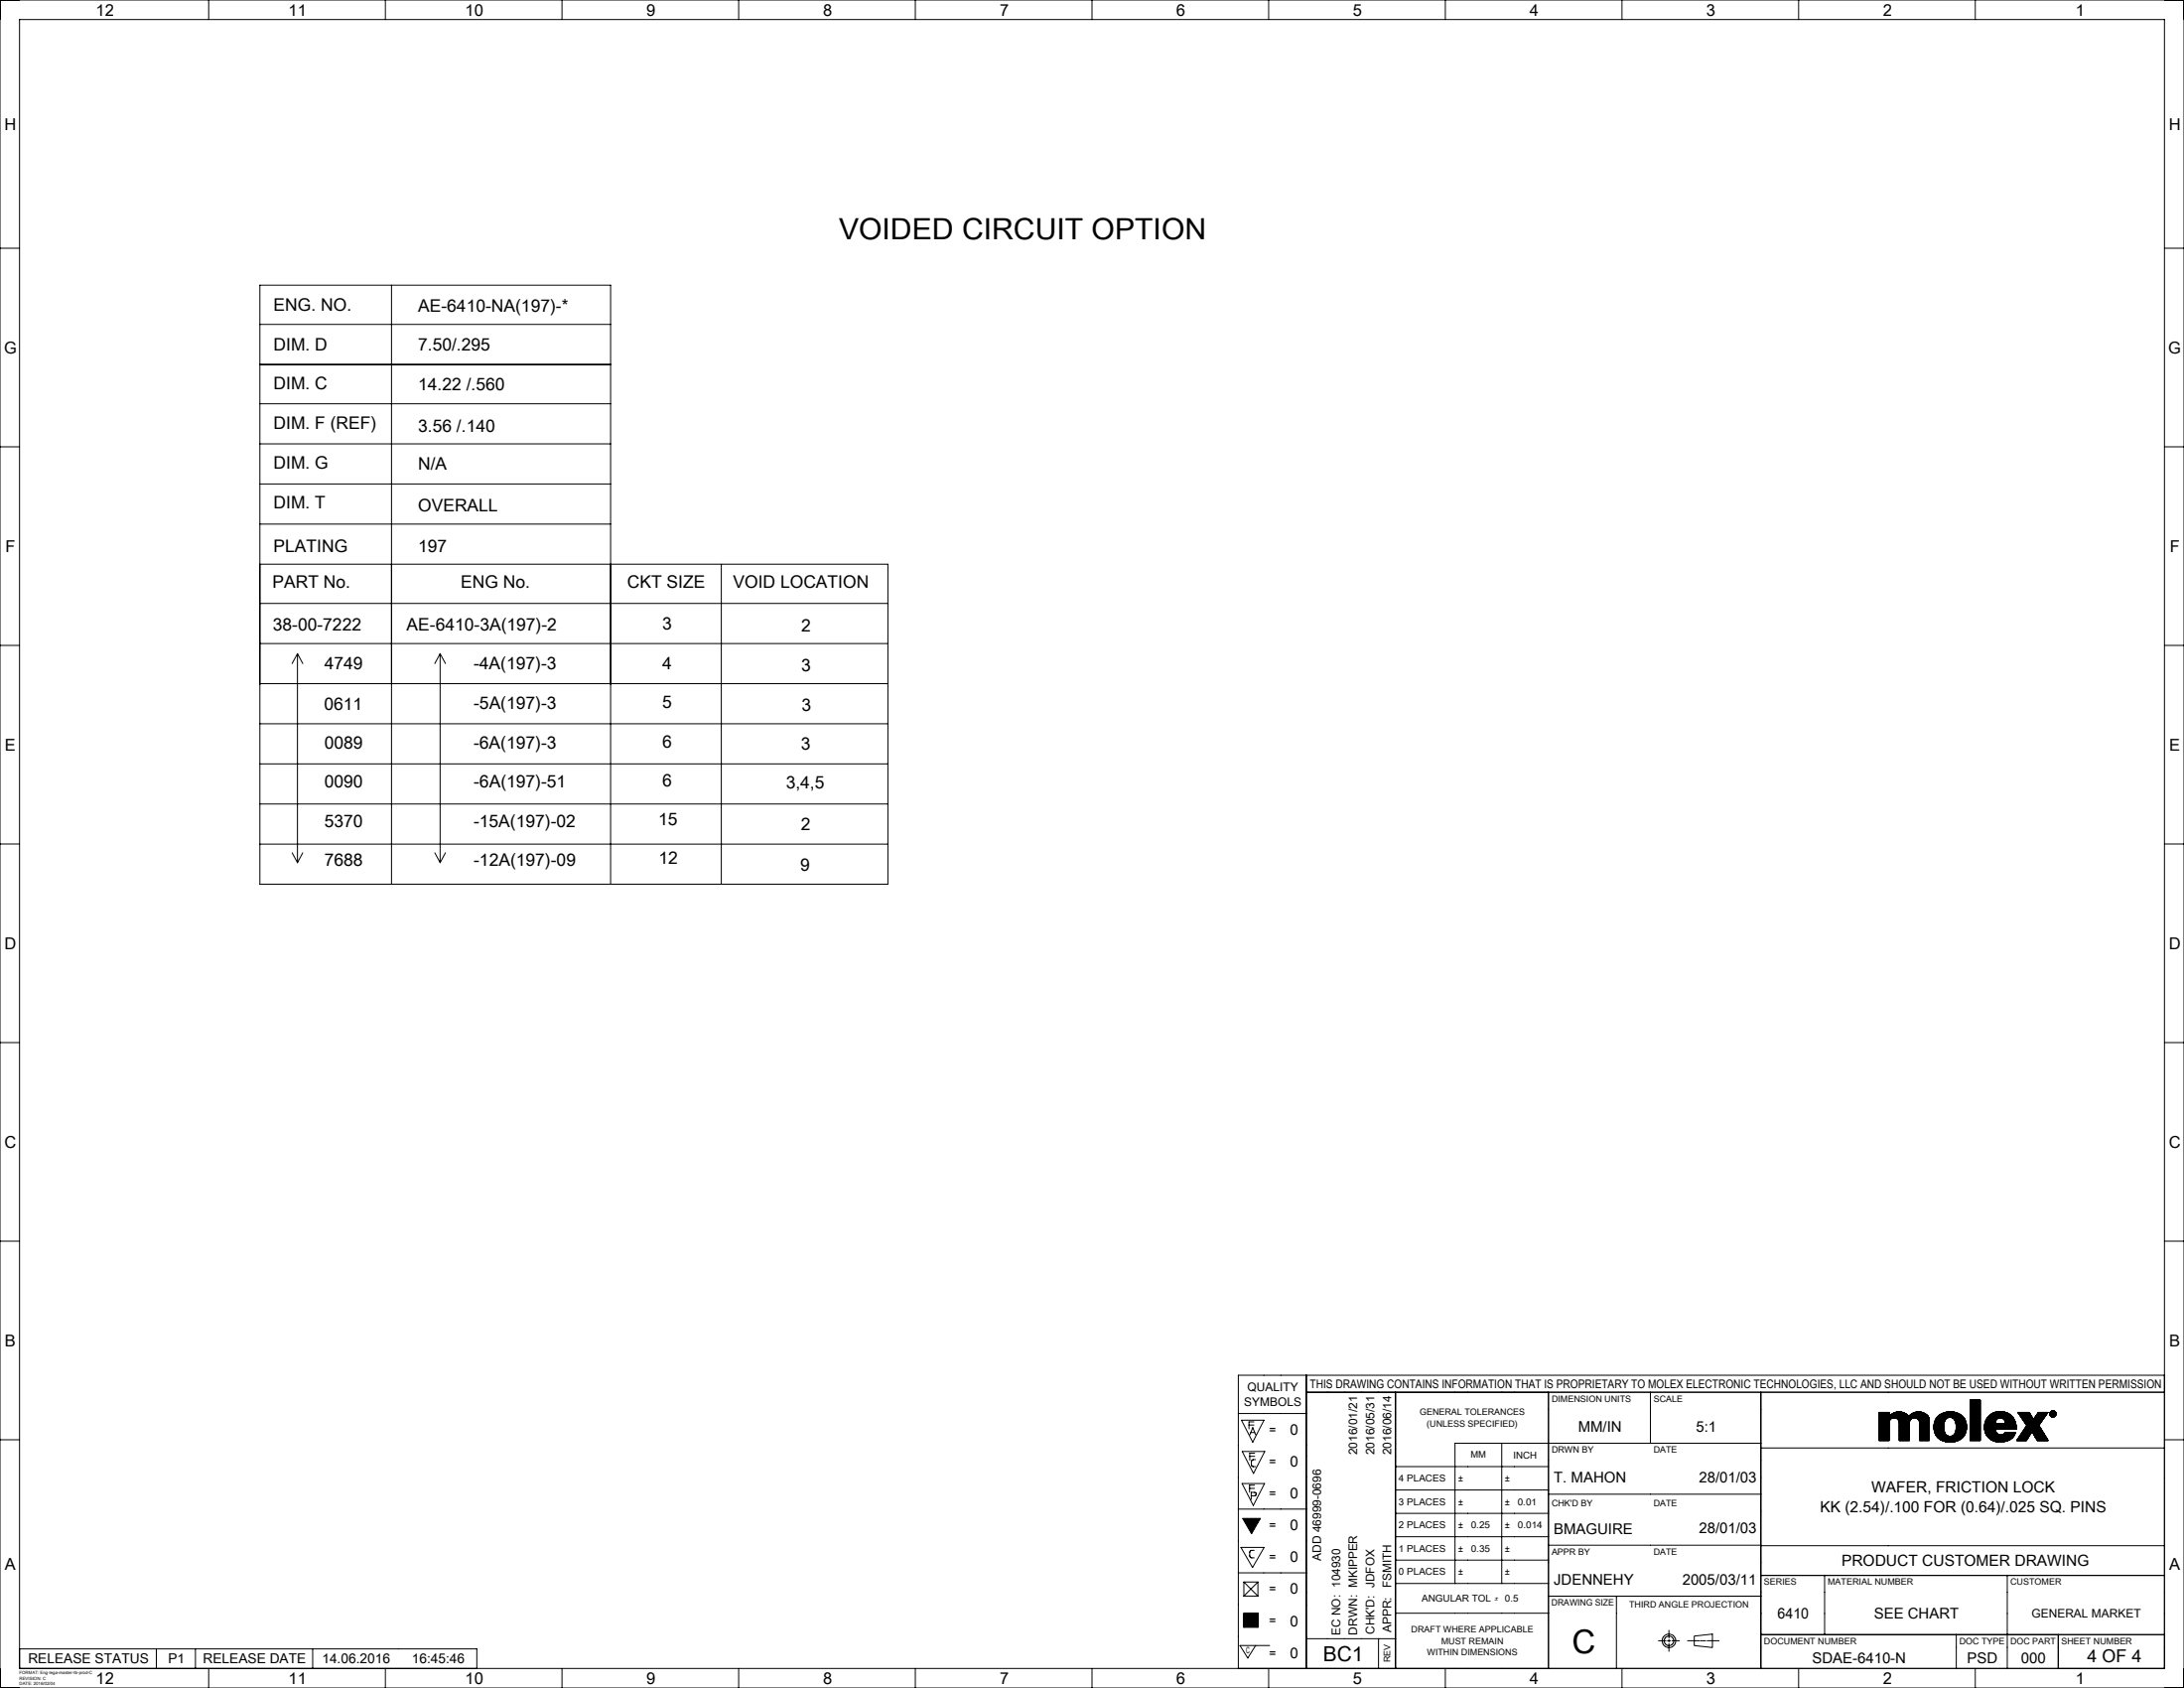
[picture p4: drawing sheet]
<svg xmlns="http://www.w3.org/2000/svg" width="559mm" height="432mm" viewBox="0 0 559 432" stroke-linecap="round" stroke-linejoin="round" font-family="sans-serif">
<g fill="none" stroke="#000" stroke-width=".25">
<path d="M0 0h558.8v431.8h-558.8zM5 5h548.8v421.8h-548.8zM53.4 0v5M98.6 0v5M143.8 0v5M189 0v5M234.2 0v5M279.4 0v5M324.6 0v5M369.8 0v5M415 0v5M460.2 0v5"/>
<path d="M505.4 0v5M0 63.5h5M100.2 72.9v153.3M553.8 63.5h5M66.5 83h89.7M66.5 93.2h89.7M0 114.3h5M66.5 103.3h89.7M66.5 113.5h89.7M553.8 114.3h5M66.5 134.1h89.7M66.5 123.8h89.7"/>
<path d="M66.5 144.3h160.7v81.9h-160.7v-153.3h89.7v153.3M66.5 154.4h160.7M184.6 144.3v81.9M0 165.1h5M66.5 174.9h160.7M66.5 164.6h160.7M76.1 167.2v53.5M76.1 167.2l-1.4 2.5M76.1 167.2l1.4 2.5M112.6 167.2l1.4 2.5M112.6 167.2l-1.4 2.5M112.6 167.2v53.5"/>
<path d="M553.8 165.1h5M66.5 195.4h160.7M66.5 185.1h160.7M0 215.9h5M66.5 215.9h160.7M66.5 205.7h160.7M74.7 218.2l1.4 2.5M77.5 218.2l-1.4 2.5M111.3 218.2l1.3 2.5M114 218.2l-1.4 2.5M553.8 215.9h5M0 266.7h5"/>
<path d="M553.8 266.7h5M0 317.5h5M553.8 317.5h5M334.2 351.8v75M357.1 356.1v70.7M396.2 356.1v70.7M422.3 356.2v13M450.5 356.1v70.7M504.1 358.2h2.6M504.1 358.2v10.3M504.1 358.2h.1M504.2 358.2l-.1 .1"/>
<path d="M504.3 358.2l-.2 .2M504.4 358.2l-.3 .4 .3-.4M504.6 358.2l-.5 .5M504.7 358.2l-.6 .7M504.8 358.2l-.7 .7M504.9 358.2l-.8 .8M505 358.2l-.9 .9M505.1 358.2l-1 1M505.2 358.2l-1.1 1.1M505.3 358.2l-1.2 1.2M505.5 358.2l-1.4 1.4 1.4-1.4M505.6 358.2l-1.5 1.5"/>
<path d="M505.7 358.2l-1.6 1.6M505.8 358.2l-1.7 1.7M505.9 358.2l-1.8 1.8M506 358.2l-1.9 1.9M506.1 358.2l-2 2M506.2 358.2l-2.1 2.1M506.4 358.2l-2.3 2.3M506.5 358.2l-2.4 2.4M506.6 358.2l-2.5 2.5M506.7 358.2l-2.6 2.6M506.7 359.9l-2.6 2.7M506.7 359.9l-2.6 2.6"/>
<path d="M506.7 359.6l-2.6 2.7M506.7 359.5l-2.6 2.6M506.7 359.4l-2.6 2.7M506.7 359.3l-2.6 2.7M506.7 359.2l-2.6 2.7M506.7 359.2l-2.6 2.6M506.7 359l-2.6 2.7M506.7 359l-2.6 2.6M506.7 358.9l-2.6 2.6M506.7 358.8l-2.6 2.6M506.7 358.7l-2.6 2.7M506.7 358.6l-2.6 2.6"/>
<path d="M506.7 358.5l-2.6 2.7M506.7 358.4l-2.6 2.7M506.7 358.3l-2.6 2.7M506.7 358.3l-2.6 2.6M506.7 358.2v10.3h-2.6M553.8 351.8h-237v75M553.8 356.1h-219.6M0 368.3h5M316.8 361.6h17.4M317.6 363.3h5.8l-2.9 5.6zM317.8 379.5h5.8l-2.9 5.6zM317.8 371.3h5.8l-2.9 5.6z"/>
<path d="M319.6 364.5h1.2M319.8 372.5h1.2M319.8 367l.7-1.8 .8 1.8M320 366.4h1M320.8 363.7h-1.2v1.8M321 379.9h-1.3v1.8M321 371.7h-1.2v1.8M321.3 373.4h-.8l-.3 .5 .1 1.1 .4 .2h.6M357.1 375.2h39.1M384.2 369.2v35.9M450.5 370.4h103.3M450.5 369.2h-78.2v35.9"/>
<path d="M480.8 366.9l2.6-2.5-2.6 2.6M480.8 363.1l1.8-1.8-1.8 1.8M480.8 368.5h2.6M480.8 361.3v.1M481 361.3l-.2 .2M481.1 361.3l-.3 .4M481.2 361.3l-.4 .4M481.3 361.3l-.5 .5M481.4 361.3l-.6 .6M481.5 361.3l-.7 .7M481.6 361.3l-.8 .8M481.7 361.3l-.9 .9"/>
<path d="M481.7 361.3l-.9 1M481.9 361.3l-1.1 1.1M482 361.3l-1.2 1.3M482.1 361.3l-1.3 1.3M482.2 361.3l-1.4 1.4M482.3 361.3l-1.5 1.5M482.4 361.3l-1.6 1.6M482.5 361.3l-1.7 1.7M482.8 361.3l-2 2M482.9 361.3l-2.1 2.1M483 361.3l-2.2 2.2M483.1 361.3l-2.3 2.3"/>
<path d="M483.2 361.3l-2.4 2.4M483.3 361.3l-2.5 2.5M483.3 361.3l-2.5 2.6M483.4 364a1.29 1.29 0 0 1 1.3-1.3 1.29 1.29 0 0 1 1.2 1.3v4.5M483.4 368.5h-.1M483.4 368.3l-.2 .2M483.4 368.2l-.4 .3M483.4 368.1l-.4 .4M483.4 368l-.5 .5M483.4 367.9l-.6 .6M483.4 367.8l-.7 .7M483.4 367.7l-.8 .8"/>
<path d="M483.4 367.6l-.9 .9M483.4 367.6l-1 .9M483.4 367.4l-1.1 1.1M483.4 367.3l-1.3 1.2M483.4 367.2l-1.3 1.3M483.4 367.1l-1.4 1.4M483.4 367l-1.5 1.5M483.4 366.9l-1.6 1.6M483.4 366.8l-1.7 1.7M483.4 366.7l-1.8 1.8M483.4 366.7l-1.9 1.8M483.4 366.5l-2 2"/>
<path d="M483.4 366.4l-2.2 2.1M483.4 366.3l-2.2 2.2M483.4 366.2l-2.3 2.3M483.4 366.1l-2.4 2.4M483.4 366l-2.5 2.5M483.4 365.9l-2.6 2.6M483.4 365.8l-2.6 2.7M483.4 365.8l-2.6 2.6M483.4 365.6l-2.6 2.7M483.4 365.6l-2.6 2.6M483.4 365.5l-2.6 2.6M483.4 365.4l-2.6 2.6"/>
<path d="M483.4 365.3l-2.6 2.6M483.4 365.2l-2.6 2.6M483.4 365.1l-2.6 2.7M483.4 365.1l-2.6 2.5M483.4 364.9l-2.6 2.7M483.4 364.9l-2.6 2.6M483.4 364.8l-2.6 2.6M483.4 364.7l-2.6 2.6M483.4 364.6l-2.6 2.6M483.4 364.5l-2.6 2.6M483.4 364.2l-2.6 2.7M483.4 364l-2.6 2.7 2.6-2.5"/>
<path d="M483.4 364l-2.6 2.6M483.4 364v4.5M483.4 361.3v1a3.3 3.3 0 0 1 5 0 3.3 3.3 0 0 1 4.7-.3M483.4 362.2l-2.6 2.6M483.4 362.1l-2.6 2.6M483.4 362l-2.6 2.6M483.4 361.9l-2.6 2.6M483.4 361.8l-2.6 2.6M483.4 361.7l-2.6 2.6M483.4 361.6l-2.6 2.6M483.4 361.5l-2.6 2.7M483.4 361.5l-2.6 2.5"/>
<path d="M483.4 361.3l-2.6 2.7M483.4 361.3h-2.6v7.2M483.4 363.8l-2.6 2.7M483.4 363.8l-2.6 2.6M483.4 363.6l-2.6 2.7M483.4 363.5l-2.6 2.7M483.5 363.3l-2.7 2.8M483.7 362l-2.9 2.9M483.7 363.1l-2.9 2.9M484 361.8l-3.2 3.1M484.3 361.6l-3.5 3.5M484.4 361.5l-3.6 3.6"/>
<path d="M484.6 361.4l-3.8 3.8M484.7 361.4l-3.9 3.9M484.9 361.3l-4.1 4.1M485 361.3l-4.2 4.2M485.2 361.2l-4.4 4.5 4.4-4.5M485.4 361.2l-4.6 4.6M485.6 361.2l-4.8 4.8M485.6 361.2l-1.8 1.8M485.8 361.2l-1.8 1.6M485.8 361.2l-1.6 1.5M485.9 363.9l2.1-2-2.1 2M485.9 368.2l2.7-2.5-2.7 2.6"/>
<path d="M485.9 368.5h2.7M485.9 361.2l-1.6 1.5M486 361.2l-1.5 1.5M486.1 361.2l-1.6 1.5M486.2 361.2l-1.5 1.5 1.6-1.5M486.3 361.2l-1.5 1.5M486.4 361.2l-1.5 1.5M486.5 361.2l-1.5 1.5 1.6-1.5M486.6 361.2l-1.4 1.6 1.5-1.5M486.7 368.5l1.9-1.8-1.8 1.8M486.8 361.3l-1.5 1.5 1.6-1.5M486.9 361.3l-1.5 1.6"/>
<path d="M487 361.4l-1.6 1.5M487.1 361.4l-1.6 1.6M487.2 361.4l-1.6 1.6M487.3 361.5l-1.7 1.6M487.4 361.5l-1.7 1.7 1.7-1.7M487.5 361.6l-1.7 1.7M487.5 361.6l-1.7 1.8M487.6 361.6l-1.8 1.8M487.6 361.7l-1.8 1.8M487.7 361.7l-1.8 1.9M487.8 361.7l-1.9 1.9M487.8 361.8l-1.9 2 2-2"/>
<path d="M488 361.9l-2.1 2.1M488.1 362l-2.2 2.1M488.1 362l-2.2 2.2M488.2 362.1l-2.3 2.2M488.2 362.1l-2.3 2.4 2.3-2.3M488.3 362.2l-2.4 2.4M488.6 364a1.29 1.29 0 0 1 1.2-1.3 1.29 1.29 0 0 1 1.3 1.3v4.5M488.6 368.5h-.1M488.6 368.4l-.2 .1M488.6 368.3l-.2 .2M488.6 368.2l-.4 .3M488.6 368.1l-.4 .4"/>
<path d="M488.6 368l-.5 .5M488.6 367.9l-.6 .6M488.6 367.8l-.7 .7M488.6 367.8l-.8 .7M488.6 367.6l-.9 .9M488.6 367.6l-1 .9M488.6 367.5l-1.1 1M488.6 367.4l-1.1 1.1M488.6 367.3l-1.3 1.2M488.6 367.2l-1.3 1.3M488.6 367.1l-1.4 1.4M488.6 367l-1.5 1.5"/>
<path d="M488.6 366.9l-1.6 1.6M488.6 366.9l-1.7 1.6M488.6 366.6l-2 1.9M488.6 366.5l-2 2M488.6 366.4l-2.2 2.1M488.6 366.3l-2.2 2.2M488.6 366.2l-2.3 2.3M488.6 366.1l-2.4 2.4M488.6 366l-2.5 2.5M488.6 366l-2.6 2.5M488.6 365.8l-2.6 2.7M488.6 365.8l-2.7 2.6"/>
<path d="M488.6 365.5l-2.7 2.7M488.6 365.4l-2.7 2.6M488.6 365.3l-2.7 2.7M488.6 365.2l-2.7 2.7M488.6 365.1l-2.7 2.7M488.6 365.1l-2.7 2.6M488.6 364.9l-2.7 2.7M488.6 364.9l-2.7 2.6M488.6 364.8l-2.7 2.6M488.6 364.7l-2.7 2.6M488.6 364.6l-2.7 2.7M488.6 364.5l-2.7 2.6"/>
<path d="M488.6 364.4l-2.7 2.7M488.6 364.3l-2.7 2.7M488.6 364.2l-2.7 2.7M488.6 364.2l-2.7 2.6M488.6 364l-2.7 2.7M488.6 364l-2.7 2.6M488.6 364v4.5M488.6 363.9l-2.7 2.7M488.6 363.8l-2.7 2.6M488.6 363.7l-2.7 2.7M488.6 363.6l-2.7 2.7M488.7 363.4l-2.8 2.8"/>
<path d="M488.8 363.2l-2.9 2.9M488.9 361.8l-3 3M489.1 361.7l-3.2 3.1M489.4 361.5l-3.5 3.4M489.5 361.5l-3.6 3.5M489.7 361.4l-3.8 3.7M489.7 362.7l1.5-1.5-1.7 1.5M489.8 361.3l-3.9 3.9M490 361.3l-4.1 4M490 361.3l-4.1 4.1M490.2 361.2l-4.3 4.3M490.3 361.2l-4.4 4.3"/>
<path d="M490.4 361.2l-4.5 4.5M490.5 361.2l-4.6 4.5M490.6 361.2l-4.7 4.6M490.7 361.2l-4.8 4.7M490.8 361.2l-4.9 4.8M490.9 361.2l-1.8 1.7M491 361.2l-1.8 1.6M491 361.2l-1.5 1.5M491.1 363.7l1.9-1.8-1.9 1.9M491.1 367.3l2.5-2.4-2.5 2.6M491.1 365.2l2.5-2.4-2.5 2.5M491.1 365l2.4-2.3-2.4 2.4"/>
<path d="M491.1 364.8l2.4-2.3-2.4 2.4M491.1 364.7l2.3-2.3-2.3 2.4M491.1 364.3l2.2-2.1-2.2 2.2M491.1 364.1l2.1-2-2.1 2M491.1 368.4l2.5-2.4-2.5 2.5M491.3 361.2l-1.5 1.5M491.4 361.2l-1.5 1.5 1.6-1.5-1.5 1.5M491.6 361.2l-1.5 1.5M491.7 361.3l-1.5 1.4M491.8 361.3l-1.6 1.4M491.8 361.3l-1.4 1.5 1.5-1.5M491.9 361.3l-1.4 1.5 1.5-1.4"/>
<path d="M492.1 361.4l-1.5 1.5M492.2 361.4l-1.6 1.5M492.2 361.4l-1.5 1.6 1.6-1.5M492.3 361.5l-1.5 1.6M492.4 361.5l-1.6 1.6M492.4 361.6l-1.6 1.5M492.5 361.6l-1.6 1.6 1.7-1.6M492.6 361.7l-1.6 1.7 1.7-1.7M492.8 361.8l-1.8 1.7M492.8 361.8l-1.7 1.8M492.9 361.8l-1.8 1.8M493 362l-1.9 1.9"/>
<path d="M493.1 362l-2 1.9M493.1 362l.4 .6 .1 .6M493.2 362.1l-2.1 2.1M493.3 362.3l-2.2 2.2M493.4 362.3l-2.3 2.3M493.6 362.9l-2.5 2.5M493.6 363l-2.5 2.5M493.6 363.1l-2.5 2.4M493.6 363.1l-2.5 2.6 2.5-2.5M493.6 365l-2.5 2.5M493.6 364.7l-2.5 2.6M493.6 364.7l-2.5 2.5"/>
<path d="M493.6 364.5l-2.5 2.6M493.6 364.5l-2.5 2.5M493.6 364.4l-2.5 2.5M493.6 364.2l-2.5 2.6 2.5-2.5M493.6 364.1l-2.5 2.5M493.6 364l-2.5 2.6M493.6 363.9l-2.5 2.5M493.6 363.8l-2.5 2.6M493.6 363.8l-2.5 2.5M493.6 363.6l-2.5 2.6M493.6 363.6l-2.5 2.5M493.6 363.5l-2.5 2.5"/>
<path d="M493.6 363.4l-2.5 2.5M493.6 363.3l-2.5 2.5M493.6 368.4v.1M493.6 368.3l-.1 .2M493.6 368.3l-.2 .2M493.6 368.1l-.3 .4M493.6 368.1l-.4 .4M493.6 368l-.5 .5M493.6 367.9l-.6 .6M493.6 367.8l-.7 .7M493.6 367.7l-.7 .8M493.6 367.6l-.9 .9"/>
<path d="M493.6 367.5l-.9 1M493.6 367.4l-1 1.1M493.6 367.4l-1.1 1.1M493.6 367.2l-1.2 1.3M493.6 367.2l-1.3 1.3M493.6 367.1l-1.4 1.4M493.6 367l-1.5 1.5M493.6 366.9l-1.6 1.6M493.6 366.8l-1.6 1.7M493.6 366.7l-1.8 1.8M493.6 366.6l-1.8 1.9M493.6 366.5l-1.9 2"/>
<path d="M493.6 366.5l-2 2M493.6 366.3l-2.1 2.2M493.6 366.3l-2.2 2.2M493.6 366.2l-2.3 2.3M493.6 366.1l-2.4 2.4M493.6 365.8l-2.5 2.6M493.6 365.7l-2.5 2.5M493.6 365.6l-2.5 2.6M493.6 365.6l-2.5 2.5M493.6 365.4l-2.5 2.6M493.6 365.4l-2.5 2.5M493.6 365.3l-2.5 2.5"/>
<path d="M493.6 365.2l-2.5 2.5M493.6 365.1l-2.5 2.5M493.6 363.2v5.3h-2.5M494.9 365.9l4.7-4.7-4.7 4.7M495.3 367.1l1 1M496 362.1l-.4 .4M496.4 368.2l1.4-1.3-1.4 1.3M496.4 361.8l-1.1 1.1M496.5 361.8l-1.2 1.2M496.8 361.6l-1.6 1.7M496.9 368.5l1.3-1.3-1.2 1.3M496.9 361.6l-1.8 1.8"/>
<path d="M497 368.5l1.4-1.2-1.3 1.3M497.1 361.5l-2.1 2M497.1 368.6l1.4-1.2-1.3 1.2M497.2 361.5l-2.2 2.1M497.3 368.6l1.3-1.2-1.2 1.3M497.3 365l-2 2.1M497.3 365.1l-2 2M497.3 365.2l-1.9 2 1.9-1.9M497.3 364.8l-2 2.2 2-2.1M497.3 364.7l-2.1 2.2M497.3 365.3l-1.9 2M497.3 364.6l-2.1 2.2"/>
<path d="M497.3 365.4l-1.8 1.9M497.3 364.5l-2.2 2.2M497.4 365.5l-1.9 1.9M497.4 364.4l-2.3 2.3M497.4 365.6l-1.9 1.8M497.4 365.7l-1.8 1.8M497.4 364.3l-2.3 2.3M497.4 361.4l-2.4 2.4M497.4 365.8l-1.8 1.7M497.4 364.2l-2.3 2.4M497.4 365.8l-1.7 1.8M497.4 365.9l-1.7 1.7"/>
<path d="M497.4 366l-1.6 1.8M497.5 364l-2.5 2.5 2.4-2.4M497.5 361.4l-2.6 2.5M497.5 366.2l-1.6 1.6M497.5 366.2l-1.6 1.7M497.5 363.7l-2.5 2.7 2.5-2.5M497.5 366.3l-1.5 1.6M497.6 363.6l-2.6 2.6M497.6 366.4l-1.6 1.5M497.6 366.5l-1.5 1.5 1.5-1.5M497.6 363.4l-2.7 2.8M497.6 366.6l-1.4 1.5"/>
<path d="M497.6 361.3l-2.7 2.8M497.7 366.6l-1.5 1.5M497.7 363.3l-2.8 2.8M497.7 366.7l-1.4 1.4M497.7 366.7l-1.4 1.5M497.7 361.3l-2.8 2.8M497.8 366.9l-1.3 1.4 1.4-1.3M497.9 361.2l-3 3.1M497.9 367l-1.3 1.4 1.4-1.3M498 361.2l-3.2 3.2M498 367.1l-1.3 1.3M498.1 367.2l-1.3 1.2"/>
<path d="M498.1 361.2l-3.3 3.3M498.1 367.2l-1.3 1.3M498.2 361.2l-3.4 3.4M498.3 361.2l-3.5 3.5M498.4 361.2l-3.6 3.6M498.5 361.1l-3.7 3.8M498.5 368.9l4.6-4.5-4.5 4.5M498.6 361.1l-3.8 3.8M498.7 361.1l-3.9 4M498.7 367.4l-1.3 1.3M498.8 361.1l-4 4M498.8 367.4l-1.3 1.3"/>
<path d="M498.9 367.4l-1.4 1.3M498.9 361.1l-4.1 4.1M499 367.4l-1.4 1.3M499 361.1l-4.2 4.2M499.1 361.1l-4.3 4.3M499.1 367.4l-1.4 1.4M499.1 361.1l-4.3 4.4M499.2 367.4l-1.4 1.4M499.2 362.6l1.3-1.2-1.2 1.2M499.3 361.1l-4.5 4.5M499.3 367.4l-1.5 1.4M499.4 367.3l-1.5 1.5"/>
<path d="M499.4 361.1l-4.6 4.6M499.5 362.7l1.4-1.2-1.2 1.3 1.3-1.2-1.2 1.2M499.5 361.2l-4.6 4.6M499.6 367.2l-1.6 1.6M499.7 361.2l-4.8 4.8M499.8 361.2l-1.5 1.5M499.8 362.9l1.4-1.3-1.3 1.3M499.9 361.2l-1.5 1.5M500 361.2l-1.4 1.4M500 366.9l3-3-4.9 5 1.7-1.8M500.1 361.3l-1.3 1.3M500.2 361.3l-1.4 1.3"/>
<path d="M500.2 361.3l-1.2 1.3M500.2 363.5a1.54 1.54 0 0 0-1.8-.8 1.54 1.54 0 0 0-1 1.8l.2 2M500.2 363.5a3.1 3.1 0 0 1-.8 3.8 1.41 1.41 0 0 1-1.8-.8M500.3 363.5l1.5-1.5-1.5 1.6M500.3 361.3l-1.3 1.3M500.4 361.3l-1.3 1.3M500.4 364l1.8-1.7-1.8 1.8M500.5 364.8l2.1-2-2.1 2.1M500.6 361.4l-1.3 1.2M500.7 361.4l-1.3 1.3M501.2 361.7l-1.3 1.3M501.3 361.7l-1.3 1.3"/>
<path d="M501.4 361.7l-1.4 1.4M501.5 361.8l-1.4 1.4M501.6 361.9l-1.4 1.4M501.7 361.9l-1.5 1.5M501.7 361.9a4.3 4.3 0 0 0-6.8 2.2v1.8l.4 1.2M501.7 361.9l1 1.1M501.7 368.1a5 5 0 0 1-5.4 0M501.7 361.9l-1.5 1.6M501.9 362.1l-1.6 1.6M502 362.2l-1.6 1.6M502 362.2l-1.6 1.7M502.1 362.2l-1.7 1.8"/>
<path d="M502.2 362.4l-1.8 1.7M502.3 362.4l-1.8 1.8M502.3 362.4l-1.8 1.9M502.3 362.5l-1.8 2 1.9-2M502.4 362.6l-1.9 2M502.5 362.6l-2 2M502.5 362.7l-2 2M502.5 367.3l-.8 .8M502.6 362.9l-2.1 2.1M502.6 367.2l-1 1M502.6 362.9l-2.1 2.2M502.7 363a4.1 4.1 0 0 1-1 5.1"/>
<path d="M502.7 363l-2.2 2.1M502.7 363l-2.2 2.3M502.7 363.1l-2.2 2.2M502.8 366.9l-1.5 1.5M502.8 363.1l-2.3 2.4M502.8 363.2l-2.3 2.3M502.8 366.8l-1.6 1.6M502.8 363.3l-2.3 2.4M502.8 363.4l-2.3 2.3M502.9 363.4l-2.5 2.5M502.9 366.6l-1.9 1.9M502.9 363.5l-2.5 2.5"/>
<path d="M502.9 363.5l-2.5 2.6M502.9 366.5l-2 2.1M502.9 363.6l-2.6 2.6M503 363.7l-2.7 2.7M503 366.3l-2.3 2.3M503 363.7l-2.7 2.8M503 363.8l-2.8 2.9M503 366.2l-2.4 2.5M503.1 366.1l-2.7 2.6M503.1 364l-4.9 4.9M503.1 366l-2.8 2.7M503.1 364.1l-4.8 4.8"/>
<path d="M503.1 364.2l-4.7 4.7 4.7-4.7M503.1 365.9l-2.9 2.9M503.1 365.8l-3 3M503.1 365.6l-3.2 3.2M503.1 364.5l-4.4 4.4M503.1 365.6l-3.2 3.3M503.2 364.5l-4.4 4.4M503.2 365.4l-3.5 3.5M503.2 365.4l-3.6 3.5M503.2 364.7l-4.3 4.2M503.2 365.2l-3.7 3.7M503.2 364.8l-4.1 4.1"/>
<path d="M503.2 364.9l-4.1 4M503.2 365.2l-3.8 3.7M503.2 365.1l-3.9 3.8M503.2 365l-3.9 3.9M504.1 363.4l2.6-2.6-2.6 2.7M504.1 362.3l2.6-2.5-2.6 2.6M504.2 368.5l2.5-2.5-2.5 2.5M505.2 368.5l1.5-1.4-1.4 1.4M506.7 364.5l-2.6 2.7M506.7 364.4l-2.6 2.7M506.7 364.4l-2.6 2.6M506.7 364.2l-2.6 2.7"/>
<path d="M506.7 364.2l-2.6 2.6M506.7 364.1l-2.6 2.7M506.7 364l-2.6 2.6M506.7 363.9l-2.6 2.7M506.7 363.8l-2.6 2.7M506.7 363.7l-2.6 2.7M506.7 363.6l-2.6 2.7M506.7 363.5l-2.6 2.7M506.7 363.5l-2.6 2.6M506.7 363.4l-2.6 2.6M506.7 363.3l-2.6 2.6M506.7 363.2l-2.6 2.7"/>
<path d="M506.7 363.1l-2.6 2.6M506.7 363l-2.6 2.7M506.7 362.9l-2.6 2.7M506.7 362.8l-2.6 2.7M506.7 362.8l-2.6 2.6M506.7 362.6l-2.6 2.7M506.7 362.6l-2.6 2.6M506.7 362.5l-2.6 2.6M506.7 362.4l-2.6 2.6M506.7 362.3l-2.6 2.7M506.7 362.1l-2.6 2.7 2.6-2.6M506.7 362l-2.6 2.7"/>
<path d="M506.7 361.9l-2.6 2.7M506.7 361.9l-2.6 2.6M506.7 361.7l-2.6 2.7M506.7 361.7l-2.6 2.6M506.7 361.6l-2.6 2.6M506.7 361.5l-2.6 2.6M506.7 361.4l-2.6 2.7M506.7 361.3l-2.6 2.6M506.7 361.2l-2.6 2.7M506.7 361l-2.6 2.8 2.6-2.7M506.7 361l-2.6 2.6M506.7 360.7l-2.6 2.6"/>
<path d="M506.7 360.6l-2.6 2.6M506.7 360.5l-2.6 2.7M506.7 360.4l-2.6 2.6M506.7 360.3l-2.6 2.7M506.7 360.2l-2.6 2.7M506.7 360.1l-2.6 2.7M506.7 360.1l-2.6 2.6M506.7 368.4l-.1 .1M506.7 368.3l-.2 .2M506.7 368.2l-.3 .3M506.7 368.1l-.4 .4M506.7 368l-.5 .5"/>
<path d="M506.7 368l-.6 .5M506.7 367.8l-.7 .7M506.7 367.7l-.9 .8M506.7 367.6l-.9 .9M506.7 367.5l-1 1M506.7 367.4l-1.1 1.1M506.7 367.3l-1.2 1.2M506.7 367.2l-1.3 1.3M506.7 366.9l-1.6 1.6M506.7 366.8l-1.8 1.7M506.7 366.7l-1.8 1.8M506.7 366.6l-1.9 1.9"/>
<path d="M506.7 366.5l-2 2M506.7 366.4l-2.1 2.1M506.7 366.3l-2.2 2.2M506.7 366.2l-2.3 2.3M506.7 366.2l-2.4 2.3M506.7 365.9l-2.6 2.6M506.7 365.8l-2.6 2.6M506.7 365.7l-2.6 2.7M506.7 365.6l-2.6 2.6M506.7 365.5l-2.6 2.7M506.7 365.4l-2.6 2.7M506.7 365.3l-2.6 2.7"/>
<path d="M506.7 365.3l-2.6 2.6M506.7 365.1l-2.6 2.7M506.7 365.1l-2.6 2.6M506.7 365l-2.6 2.7M506.7 364.9l-2.6 2.6M506.7 364.8l-2.6 2.7M506.7 364.7l-2.6 2.7M506.7 364.6l-2.6 2.7M508.3 367.2l3.1-3.1-3.1 3.1M509.5 361.7l-1.1 1.1M509.6 368.4l1.6-1.5-1.5 1.5M509.6 361.6l-1.3 1.3"/>
<path d="M509.9 361.5l-1.8 1.7M510 361.4l-1.9 1.9M510.1 361.4a3.9 3.9 0 0 0-2.3 4.2 3.9 3.9 0 0 0 3.5 3.3M510.1 361.4a4.2 4.2 0 0 1 5.8 4.2h-5.4a1.33 1.33 0 0 0 1 1.4 1.33 1.33 0 0 0 1.5-.6M510.2 361.4l-2.2 2.1M510.3 361.3l-2.3 2.3M510.4 361.3l-2.5 2.5M510.5 361.2l-2.6 2.7M510.5 364l-2.5 2.6M510.5 364.1l-2.5 2.5M510.5 365.8l-1.8 1.9M510.5 363.8l-2.5 2.7 2.5-2.6"/>
<path d="M510.6 365.9l-1.8 1.8 1.8-1.8M510.6 363.7l-2.7 2.6M510.6 366l-1.8 1.8M510.6 366.1l-1.7 1.7M510.6 363.6l-2.7 2.7M510.6 364.1l-2.5 2.6 2.6-2.6M510.6 366.2l-1.7 1.7M510.6 363.5l-2.7 2.7M510.7 361.2l-2.8 2.8M510.7 366.3l-1.7 1.7 1.7-1.7M510.8 366.4l-1.7 1.6M510.8 361.2l-3 2.9"/>
<path d="M510.8 366.4l-1.7 1.7M510.8 364.1l-2.7 2.8 2.8-2.8M510.8 366.5l-1.6 1.6M510.9 366.5l-1.7 1.6M510.9 365.6l1.6-1.5-1.5 1.5M510.9 363.1a1.29 1.29 0 0 1 1.5-.3 1.29 1.29 0 0 1 .7 1.3h-2.6zM510.9 366.6l-1.6 1.6M510.9 368.8l2.5-2.4-2.4 2.4M510.9 361.2l-3.1 3.1M511 366.7l-1.6 1.5M511 364.1l-2.8 2.9 2.8-2.9M511 361.1l-3.2 3.2"/>
<path d="M511 366.7l-1.6 1.6M511.1 366.8l-1.6 1.5M511.1 361.1l-3.3 3.4M511.2 364.1l-2.9 3 2.9-3M511.2 361.1l-3.5 3.5M511.3 361.1l-3.6 3.6M511.4 361.1l-3.7 3.7M511.4 367l-1.7 1.4M511.4 367l-1.5 1.5M511.5 364.1l-3.1 3.2M511.5 361.1l-3.8 3.8M511.5 367l-1.6 1.5"/>
<path d="M511.6 367l-1.6 1.6M511.6 364.1l-3.2 3.2M511.6 361.1l-3.9 3.8M511.7 367l-1.6 1.6M511.7 364.1l-3.2 3.3M511.7 361.1l-4 4M511.7 365.6l3.2-3.1-3.1 3.1M511.7 367.1l-1.5 1.5 1.6-1.5M511.8 362.7l1.4-1.4-1.6 1.4M511.8 364.1l-3.3 3.3M511.8 361.1l-4.1 4M511.8 362.7l1.5-1.4-1.4 1.4"/>
<path d="M511.9 364.1l-3.4 3.4M511.9 367.1l-1.6 1.6M511.9 361.1l-4.2 4.1M511.9 364.1l-3.3 3.4M511.9 361.1l-4.2 4.2M512 367.1l-1.7 1.6M512.1 361.1l-4.4 4.3M512.1 364.1l-3.5 3.5 1.9-1.9M512.1 367.1l-1.7 1.6M512.1 361.1l-4.4 4.4M512.1 364.1l-1.5 1.5M512.2 367l-1.7 1.7"/>
<path d="M512.2 361.1l-4.4 4.5M512.2 364.1l-1.5 1.5M512.3 361.1l-4.5 4.5M512.3 367l-1.7 1.8M512.3 364.1l-1.5 1.5M512.4 361.1l-4.6 4.6M512.4 361.1l-4.6 4.7M512.5 366.9l-1.9 1.9M512.5 361.1l-4.7 4.8M512.6 361.2l-4.8 4.7M512.6 364.1l-1.5 1.5M512.7 364.1l-1.5 1.5"/>
<path d="M512.7 361.2l-4.9 4.8M512.7 361.2l-4.8 4.9M512.8 364.1l-1.6 1.5M512.8 365.6l2.6-2.5-2.6 2.5M512.8 361.2l-4.9 5M512.8 364.1l-1.5 1.5M512.9 361.2l-1.6 1.6M512.9 363.3l1.5-1.4-1.5 1.4M513 364.1l-1.6 1.5M513 365.6l2.4-2.4-2.4 2.4M513 361.2l-1.6 1.6M513 366.4h2.7a3.8 3.8 0 0 1-4.4 2.5"/>
<path d="M513 366.4v.1M513 364.1l-1.5 1.5M513 361.3l-1.5 1.4M513.1 366.4l-.2 .2M513.2 366.4l-2.4 2.4 1.9-2M513.2 366.4l-2.3 2.4M513.4 361.4l-1.4 1.3M513.4 361.4l-1.3 1.3M513.5 365.6l2.1-2-2 2M513.5 361.4l-1.4 1.3M513.5 366.4l-2.4 2.4M513.6 361.4l-1.3 1.4 1.3-1.3"/>
<path d="M513.6 366.4l-2.4 2.5M513.7 361.5l-1.3 1.3 1.4-1.3M513.7 366.4l-2.5 2.5M513.8 366.4l-2.5 2.5M513.8 361.6l-1.3 1.3M513.9 365.6l1.8-1.7-1.8 1.7M513.9 361.6l-1.4 1.3M513.9 366.4l-2.5 2.5M513.9 361.6l-1.3 1.4M514 366.4l-2.5 2.5M514 361.7l-1.4 1.3M514 361.7l-1.3 1.3"/>
<path d="M514.1 366.4l-2.5 2.5M514.1 361.7l-1.4 1.4M514.1 366.4l-2.4 2.5M514.1 361.8l-1.3 1.3M514.3 361.8l-1.4 1.4M514.3 366.4l-2.6 2.5M514.3 366.4l-2.4 2.5M514.4 362l-1.4 1.4M514.4 366.4l-2.5 2.5M514.5 362l-1.5 1.4M514.5 366.4l-2.4 2.5M514.5 362l-1.5 1.5"/>
<path d="M514.6 362.1l-1.6 1.5M514.6 365.6l1.2-1.2-1.2 1.2M514.6 362.1l-1.5 1.6M514.6 366.4l-2.5 2.5M514.7 366.4l-2.5 2.5M514.7 362.2l-1.6 1.6M514.7 362.2l-1.6 1.7M514.8 362.3l-1.7 1.7M514.8 366.4l-2.5 2.5M514.9 362.4l-3.3 3.2M514.9 366.4l-2.5 2.4M515 366.4l-2.5 2.4"/>
<path d="M515 362.5l-3.1 3.1M515 362.6l-3.1 3M515 366.4l-2.3 2.4M515.1 362.6l-3 3M515.1 367.7l-.3 .2M515.1 362.7l-3 2.9M515.1 362.7l-2.9 2.9M515.2 362.8l-2.9 2.8M515.2 366.4l-2.5 2.4M515.2 362.8l-2.8 2.8M515.2 366.4l-2.3 2.4M515.2 362.9l-2.7 2.7"/>
<path d="M515.3 363l-2.6 2.6M515.3 366.4l-2.4 2.4M515.4 367.2l-1 1M515.4 366.4l-2.3 2.3M515.4 367.1l-1.2 1.2M515.5 363.3l-2.4 2.3M515.5 363.4l-2.3 2.2M515.5 363.4l-2.2 2.2M515.5 366.4l-2.3 2.3M515.5 363.5l-2.1 2.1M515.5 366.9l-1.5 1.5M515.6 366.4l-2.3 2.3"/>
<path d="M515.6 366.8l-1.7 1.7M515.6 363.7l-1.9 1.9M515.6 366.6l-1.9 1.9M515.7 366.5l-2.1 2.1M515.7 366.4l-2.3 2.2M515.7 364l-1.7 1.6M515.7 364l-1.6 1.6M515.7 364.1l-1.5 1.5M515.8 364.2l-1.5 1.4M515.8 364.3l-1.4 1.3M515.8 364.3l-1.3 1.3M515.8 364.5l-1 1.1"/>
<path d="M515.8 364.6l-1 1M515.9 364.7l-1 .9M515.9 364.8l-.9 .8M515.9 364.9l-.8 .7M515.9 364.9l-.7 .7M515.9 365l-.6 .6M515.9 365.1l-.5 .5M515.9 365.2l-.4 .4M515.9 365.4l-.2 .2M515.9 365.6h.1M515.9 365.5l-.1 .1M516 368.5h2.5l1.4-2.3 1.4 2.3"/>
<path d="M516.1 368.5l7.3-7.2-7.2 7.2M516.3 361.3h.1M516.4 361.3l-.1 .1M516.5 361.3l-.1 .2 .2-.2M516.7 361.3l-.2 .3 .3-.3M516.9 361.3l-.4 .3M516.9 361.3l-.4 .4M517 362.4l1.2-1.1-1.1 1.1M517.1 361.3l-.5 .5M517.2 361.3l-.5 .6 .6-.6M517.4 361.3l-.7 .7M517.5 361.3l-.7 .7"/>
<path d="M517.5 363.1l1.7-1.7-1.7 1.7M517.6 361.3l-.8 .8M517.7 361.3l-.9 .8M517.8 361.3l-.9 .9 .9-.9M518 361.3l-1 1M518.3 361.3l-1.2 1.2M518.4 364.4l1.7-1.7-1.7 1.7M518.4 361.3l-1.3 1.2M518.5 361.3l-1.3 1.3M518.6 364.6l-2.6 3.9M518.7 368.3l-.3 .2M518.7 361.3l-1.4 1.4"/>
<path d="M518.7 361.3l-1.4 1.5M518.7 368.1l-.3 .4M518.8 361.3l-1.5 1.6 1.6-1.6M518.9 367.8l-.7 .7M519 361.3l-1.6 1.6M519 367.6l-.8 .9M519.1 361.3l-1.7 1.7M519.2 361.3h-2.9l2.3 3.3M519.2 361.3l1.1 1.8 1.2-1.8M519.2 361.3l-1.7 1.7M519.2 367.3l-1.1 1.2M519.3 361.5l-1.7 1.7"/>
<path d="M519.3 367.2l-1.3 1.3M519.4 361.6l-1.8 1.7M519.4 361.6l-1.7 1.8M519.5 366.8l-1.6 1.7M519.6 361.9l-1.7 1.7 1.5-1.9-1.7 1.7M519.6 361.9l-1.7 1.8M519.6 366.7l-1.8 1.8M519.6 362l-1.7 1.7M519.7 362.1l-1.7 1.7M519.7 362.2l-1.6 1.7M519.8 362.2l-1.7 1.7M519.8 362.3l-1.7 1.7"/>
<path d="M519.8 366.4l-2.1 2.1M519.8 362.3l-1.6 1.7M519.9 362.4l-1.7 1.7 1.7-1.6M519.9 362.5l-1.6 1.8M520.1 362.8l-1.7 1.7M520.1 362.8l-1.6 1.7M520.2 362.9l-1.7 1.7M520.2 362.9l-1.6 1.7M520.2 363l-1.7 1.8M521 368l1.7-1.7-1.7 1.8M521.2 368.4l1.7-1.7-1.7 1.7M521.5 361.3h2.5"/>
<path d="M521.5 361.3v.1M521.6 361.3l-.3 .3M521.7 364.6l2.3 3.9h-2.7M521.7 364.6l-1.7 1.7M521.7 364.7l-1.7 1.7M521.7 361.3l-.7 .7M521.7 364.7l-1.6 1.7M521.8 368.5l1.4-1.4-1.4 1.4M521.8 364.8l-1.6 1.9 1.7-1.7-1.7 1.7M521.8 361.3l-.9 .9M521.9 361.3l-1.3 1.3M521.9 364.3l-1.9 2"/>
<path d="M522 365.1l-1.7 1.7M522 361.3l-1.5 1.5M522 365.1l-1.7 1.8M522 365.2l-1.7 1.7M522 365.2l-1.6 1.8M522.1 364.1l-4.5 4.4M522.1 361.3l-3.9 3.9M522.1 361.3l-4 4.1M522.2 365.5l-1.7 1.7 1.6-1.9-1.7 1.7M522.2 365.6l-1.6 1.7M522.3 361.3l-4.5 4.4M522.3 365.6l-1.7 1.7"/>
<path d="M522.3 365.7l-1.7 1.7M522.3 361.3l-4.6 4.6M522.3 363.7l-4.8 4.8M522.4 365.7l-1.7 1.8M522.4 365.8l-1.7 1.8 1.7-1.7M522.4 361.3l-4.9 5M522.5 365.9l-1.7 1.8 1.7-1.7M522.5 363.5l-5 5M522.5 361.3l-5.1 5.1M522.5 366l-1.7 1.8M522.6 366.1l-1.7 1.7M522.6 366.1l-1.7 1.8"/>
<path d="M522.6 361.3l-5.5 5.5M522.6 366.2l-1.7 1.7M522.7 366.2l-1.7 1.8M522.7 361.3l-5.7 5.7M522.8 363.1l-5.5 5.4M522.8 366.4l-1.7 1.7M522.8 366.5l-1.7 1.7M522.8 361.3l-6.1 6.1M522.9 361.3l-6.3 6.2M522.9 366.6l-1.7 1.7M522.9 362.9l-5.6 5.6M523 361.3l-6.6 6.6"/>
<path d="M523 366.8l-1.7 1.7M523 361.3l-6.8 6.8M523 366.9l-1.6 1.6M523.1 366.9l-1.6 1.6M523.1 367l-1.5 1.5M523.2 361.3l-7.2 7.2M523.2 362.5l-6 6M523.2 368.5l.5-.5-.4 .5M523.2 367.2l-1.3 1.3M523.3 367.2l-1.3 1.3M523.3 362.3l-6.2 6.2M523.3 367.3l-1.2 1.2"/>
<path d="M523.3 367.3l-1.1 1.2M523.4 368.5l.4-.4-.4 .4M523.4 367.4l-1.1 1.1M523.4 367.5l-1 1M523.5 367.5l-1 1M523.5 367.6l-1 .9M523.5 361.3l-7.2 7.2M523.5 367.6l-.8 .9M523.5 367.7l-.8 .8M523.6 361.3l-7.2 7.2M523.6 367.8l-.8 .7M523.6 361.9l-6.6 6.6"/>
<path d="M523.6 367.8l-.7 .7M523.7 367.9l-.7 .6M523.7 367.9l-.6 .6M523.7 361.3l-7.3 7.2M523.7 361.7l-6.8 6.8M523.8 361.3l-7.2 7.2M523.9 368.2l-.3 .3M523.9 361.3l-7.3 7.2M523.9 368.5h.1M523.9 368.3l-.2 .2M523.9 361.3l-7.2 7.2M524 368.3l-.2 .2"/>
<path d="M524 361.3l-7.2 7.2M524 361.3l-2.3 3.3M524.5 361.8v.1M524.5 361.5l-.1 .3M524.5 361.9v.1M524.5 361.4v.1M524.5 362v.1M524.6 362.1v.1M524.7 362.2h-.1M524.7 362.2v.1M524.7 362.3h.1M524.8 362.3h-.1"/>
<path d="M524.8 362.4h.1M524.9 361.3h.5M524.9 361.3v.8M524.9 362.4h.1M525 361.3h-.1M525 362.4l-.1 .1M525 360.9l-.5 .5M525 362.5h.1M525 361.3l-.1 .1M525.1 360.9l-.1 .1M525.1 361.4l.3 .1v.1l-.3 .1zM525.1 362l-.1 .1"/>
<path d="M525.1 361.9l-.2 .2M525.1 361.6l-.2 .2M525.1 361.7l-.2 .2M525.1 361.3l-.2 .2M525.2 361.7l-.3 .2M525.2 361.3l-.3 .3M525.2 360.9h-.1M525.2 362.5h-.1M525.3 360.9h-.1M525.3 360.9h.1M525.3 361.7l-.4 .4M525.3 361.3l-.4 .4"/>
<path d="M525.4 361.3l-.2 .1M525.4 362.5h-.2M525.4 361.9l-.3-.1v.3h-.2M525.4 361.9v.2M525.4 361.3l.2 .1v.4M525.4 362.1h.2M525.5 362.5h-.1M525.5 361.3l-.2 .1M525.5 361.3l-.1 .2M525.6 361.4l-.2 .1M525.6 361.8l-.2 .1M525.6 360.9h-.2"/>
<path d="M525.6 361.8l-.2 .2M525.6 361.8v.1M525.6 361.9v.1M525.6 361.9l-.2 .2M525.6 362l-.1 .1M525.6 361.6l-.2 .2M525.6 362v.1M525.6 361.4l-.2 .2M525.6 361.5l-.3 .3 .1-.2M525.6 362.1h.1M525.6 361h.1M525.7 362.4l-.2 .1"/>
<path d="M525.7 361h.1M525.8 361h-.1M525.8 361.1h.1M525.9 361.2h.1M525.9 361.2l.1 .1M525.9 362.2l-.2 .2M526 361.3v.1M526 361.4l.1 .1M526.1 361.9l-.2 .2M526.1 361.9h-.1M526.1 361.6h.1M526.1 361.7h.1"/>
<path d="M526.1 361.7l-.1 .1M553.8 368.3h5M316.8 386h17.4M317.5 395.8h5.9l-2.9 5.2zM318 388.4h4.5l-2.3 3.9zM318.1 388.4l-.1 .1M318.5 388.4l-.3 .4M318.8 388.4l-.5 .6M319.2 388.4l-.8 .8M319.5 388.4l-1 1M319.7 380.7h1.3M319.8 388.4l-1.1 1.2"/>
<path d="M320.1 382.7h.9a.45 .45 0 0 0 .4-.5 .45 .45 0 0 0-.4-.4h-.9v1.8M320.2 388.4l-1.4 1.4M320.5 388.4l-1.6 1.6M320.5 391.8l-.3 .4M320.9 388.4l-1.9 1.9M320.9 396.6h-.8l-.4 .6 .1 1.1 .5 .2h.6M321 391l-1 1M321.2 388.4l-2 2.1M321.4 390.2l-1.5 1.6M321.5 388.4l-2.2 2.3M321.9 388.4l-2.5 2.5M321.9 389.4l-2.1 2.2"/>
<path d="M322.2 388.4l-2.7 2.7M322.4 388.6l-2.7 2.7M357.1 381.1h39.1M357.1 387.1h39.1M357.1 393.1h39.1M357.1 399.1h39.1M396.2 382.2h54.3M396.2 395.3h54.3M450.5 395.4h103.3M316.8 402.3h17.4M318.3 412.7h3.6v3.6h-3.6zM318.3 404.7h3.6"/>
<path d="M318.3 404.7v3.6M318.3 408.3h3.6M318.3 404.7l3.6 3.6M318.3 413.8h3.6M318.3 413.3h3.6M318.3 416.1h3.6M318.3 414h3.6M318.3 414.5h3.6M318.3 415.5h3.6M318.3 416.2h3.6M318.3 412.8h3.6M318.3 415.9h3.6"/>
<path d="M318.3 414.6h3.6M318.3 412.9h3.6M318.3 415.7h3.6M318.3 414.4h3.6M318.3 413.7h3.6M318.3 415h3.6M318.3 414.1h3.6M318.3 413.4h3.6M318.3 414.3h3.6M318.3 415.8h3.6M318.3 415.6h3.6M318.3 413.1h3.6"/>
<path d="M318.3 415.3h3.6M318.3 414.9h3.6M318.3 413.5h3.6M318.3 414.7h3.6M318.3 415.2h3.6M318.3 413.9h3.6M318.3 415.1h3.6M318.3 413.2h3.6M321.9 404.7v3.6M321.9 404.7l-3.6 3.6M334.2 419.2h22.9M352.7 419.2v7.6"/>
<path d="M357.1 405.1h39.1M357.1 412.7h39.1M396.2 408.3h54.3M413.6 408.3v18.5M424.3 419.7h2M426.6 419.7h.8M427 417v2M427 419.4v.7M427.7 419.7h2M431.8 419.7h3M433.5 418.5l4.6-.5v3.5l-4.6-.6zM435.1 419.7h1.3"/>
<path d="M436.8 419.7h3.1M450.5 403h103.3M466.8 403v15.1M500.5 418.2v8.6M513.6 403v23.8M526.6 418.1v8.7M553.8 418.1h-103.3M5 421.8h117v5M40 421.8v5M50 421.8v5M53.4 426.8v5M80 421.8v5"/>
<path d="M98.6 426.8v5M143.8 426.8v5M189 426.8v5M234.2 426.8v5M279.4 426.8v5M321.3 420.9l-2 3.2-2-3.2h7.6M324.6 426.8v5M369.8 426.8v5M415 426.8v5M427 420.4v2M460.2 426.8v5M505.4 426.8v5"/>
<circle cx="525.3" cy="361.7" r=".79"/>
<circle cx="525.3" cy="361.7" r=".83"/>
<circle cx="427" cy="419.7" r="1.75"/>
<circle cx="427" cy="419.7" r="1.23"/>
</g>
<text font-size="8.4" x="402.2" y="422.8">C</text>
<text font-size="7.5" x="214.6" y="61.2">VOIDED CIRCUIT OPTION</text>
<text font-size="5.3" x="338.5" y="424.9">BC1</text>
<text font-size="4.6" x="534.1" y="425.2">4 OF 4</text>
<g font-size="4.4">
<text x="70" y="79.5">ENG. NO.</text>
<text x="107" y="79.9">AE-6410-NA(197)-*</text>
<text x="70" y="89.6">DIM. D</text>
<text x="107" y="89.7">7.50/.295</text>
<text x="70" y="99.6">DIM. C</text>
<text x="107" y="99.7">14.22 /.560</text>
<text x="70" y="109.7">DIM. F (REF)</text>
<text x="107" y="110.6">3.56 /.140</text>
<text x="70" y="119.8">DIM. G</text>
<text x="107" y="120.2">N/A</text>
<text x="70" y="130.1">DIM. T</text>
<text x="107" y="130.9">OVERALL</text>
<text x="70" y="141.2">PLATING</text>
<text x="107" y="141.1">197</text>
<text x="69.7" y="150.4">PART No.</text>
<text x="117.9" y="150.4">ENG No.</text>
<text x="160.5" y="150.4">CKT SIZE</text>
<text x="187.6" y="150.5">VOID LOCATION</text>
<text x="69.8" y="161.2">38-00-7222</text>
<text x="104" y="161.2">AE-6410-3A(197)-2</text>
<text x="169.5" y="161.1">3</text>
<text x="205" y="161.6">2</text>
<text x="83" y="171.3">4749</text>
<text x="121.2" y="171.3">-4A(197)-3</text>
<text x="169.4" y="171.1">4</text>
<text x="205" y="171.7">3</text>
<text x="82.9" y="181.7">0611</text>
<text x="121.2" y="181.3">-5A(197)-3</text>
<text x="169.4" y="181.1">5</text>
<text x="205.1" y="181.7">3</text>
<text x="83" y="191.4">0089</text>
<text x="121.2" y="191.4">-6A(197)-3</text>
<text x="169.4" y="191.2">6</text>
<text x="205" y="191.8">3</text>
<text x="83" y="201.5">0090</text>
<text x="121.2" y="201.5">-6A(197)-51</text>
<text x="169.4" y="201.2">6</text>
<text x="201.1" y="201.8">3,4,5</text>
<text x="83" y="211.5">5370</text>
<text x="121.2" y="211.6">-15A(197)-02</text>
<text x="168.4" y="211.2">15</text>
<text x="205" y="212.4">2</text>
<text x="83" y="221.4">7688</text>
<text x="121.2" y="221.4">-12A(197)-09</text>
<text x="168.5" y="221">12</text>
<text x="204.8" y="222.9">9</text>
</g>
<g font-size="4.2">
<text x="24.5" y="4">12</text>
<text x="73.8" y="4">11</text>
<text x="119" y="4">10</text>
<text x="165.4" y="4">9</text>
<text x="210.6" y="4">8</text>
<text x="255.8" y="4">7</text>
<text x="301" y="4">6</text>
<text x="346.2" y="4">5</text>
<text x="391.4" y="4">4</text>
<text x="436.6" y="4">3</text>
<text x="481.8" y="4">2</text>
<text x="531.1" y="4">1</text>
<text x="1.1" y="33.2">H</text>
<text x="554.9" y="33.2">H</text>
<text x="1" y="90.4">G</text>
<text x="554.8" y="90.4">G</text>
<text x="1.4" y="141.2">F</text>
<text x="555.2" y="141.2">F</text>
<text x="1.3" y="192">E</text>
<text x="555.1" y="192">E</text>
<text x="1.1" y="242.8">D</text>
<text x="554.9" y="242.8">D</text>
<text x="1.1" y="293.6">C</text>
<text x="554.9" y="293.6">C</text>
<text x="1.3" y="344.4">B</text>
<text x="555.1" y="344.4">B</text>
<text x="1.3" y="401.6">A</text>
<text x="555.1" y="401.6">A</text>
<text x="24.5" y="430.8">12</text>
<text x="73.8" y="430.8">11</text>
<text x="119" y="430.8">10</text>
<text x="165.4" y="430.8">9</text>
<text x="210.6" y="430.8">8</text>
<text x="255.8" y="430.8">7</text>
<text x="301" y="430.8">6</text>
<text x="346.2" y="430.8">5</text>
<text x="391.4" y="430.8">4</text>
<text x="436.6" y="430.8">3</text>
<text x="481.8" y="430.8">2</text>
<text x="531.1" y="430.8">1</text>
</g>
<g font-size="3.9">
<text x="478.9" y="381.8">WAFER, FRICTION LOCK</text>
<text x="465.7" y="386.8">KK (2.54)/.100 FOR (0.64)/.025 SQ. PINS</text>
<text x="471.2" y="400.6">PRODUCT CUSTOMER DRAWING</text>
</g>
<g font-size="3.8">
<text x="330.1" y="367">0</text>
<text x="403.8" y="366.2">MM/IN</text>
<text x="433.9" y="366.2">5:1</text>
<text x="330.1" y="375.2">0</text>
<text x="330.1" y="383.3">0</text>
<text x="397.5" y="379.3">T. MAHON</text>
<text x="434.7" y="379.2">28/01/03</text>
<text x="330.1" y="391.5">0</text>
<text x="397.5" y="392.3">BMAGUIRE</text>
<text x="434.7" y="392.3">28/01/03</text>
<text x="330.1" y="399.6">0</text>
<text x="330.1" y="407.8">0</text>
<text x="397.5" y="405.3">JDENNEHY</text>
<text x="430.5" y="405.3">2005/03/11</text>
<text x="330.1" y="415.9">0</text>
<text x="454.8" y="414.1">6410</text>
<text x="479.5" y="414.1">SEE CHART</text>
<text x="330.1" y="424.1">0</text>
<text x="463.7" y="425.5">SDAE-6410-N</text>
<text x="503.3" y="425.5">PSD</text>
<text x="517.1" y="425.5">000</text>
</g>
<g font-size="3.5">
<text x="7.2" y="425.6">RELEASE STATUS</text>
<text x="43" y="425.6">P1</text>
<text x="51.9" y="425.6">RELEASE DATE</text>
<text x="82.4" y="425.6">14.06.2016</text>
<text x="105.3" y="425.6">16:45:46</text>
</g>
<g font-size="3">
<text x="318.3" y="359.7">SYMBOLS</text>
<text x="319.2" y="355.9">QUALITY</text>
<text x="335.2" y="355.1">THIS DRAWING CONTAINS INFORMATION THAT IS PROPRIETARY TO MOLEX ELECTRONIC TECHNOLOGIES, LLC AND SHOULD NOT BE USED WITHOUT WRITTEN PERMISSION</text>
<text x="324.8" y="366.7">=</text>
<text x="324.8" y="374.9">=</text>
<text x="347.3" y="372.1" transform="rotate(-90 347.3 372.1)">2016/01/21</text>
<text x="351.6" y="372.1" transform="rotate(-90 351.6 372.1)">2016/05/31</text>
<text x="356" y="372.1" transform="rotate(-90 356 372.1)">2016/06/14</text>
<text x="324.8" y="383.1">=</text>
<text x="324.8" y="391.2">=</text>
<text x="324.8" y="399.4">=</text>
<text x="338" y="399.3" transform="rotate(-90 338 399.3)">ADD 46999-0696</text>
<text x="324.8" y="407.5">=</text>
<text x="356" y="406.1" transform="rotate(-90 356 406.1)">FSMITH</text>
<text x="519.8" y="413.9">GENERAL MARKET</text>
<text x="324.8" y="415.7">=</text>
<text x="342.9" y="418.2" transform="rotate(-90 342.9 418.2)">EC NO: 104930</text>
<text x="347.3" y="418.2" transform="rotate(-90 347.3 418.2)">DRWN: MKIPPER</text>
<text x="351.6" y="418" transform="rotate(-90 351.6 418)">CHK'D: JDFOX</text>
<text x="356" y="417.6" transform="rotate(-90 356 417.6)">APPR:</text>
<text x="324.8" y="423.8">=</text>
</g>
<g font-size="2.4">
<text x="376.3" y="373">MM</text>
<text x="387.2" y="373">INCH</text>
<text x="357.9" y="379">4 PLACES</text>
<text x="357.9" y="385">3 PLACES</text>
<text x="388.3" y="385">0.01</text>
<text x="357.9" y="390.9">2 PLACES</text>
<text x="376.4" y="390.9">0.25</text>
<text x="388.3" y="390.9">0.014</text>
<text x="357.9" y="396.9">1 PLACES</text>
<text x="376.4" y="396.9">0.35</text>
<text x="357.9" y="402.9">0 PLACES</text>
<text x="363.8" y="409.7">ANGULAR TOL</text>
<text x="385" y="409.7">0.5</text>
</g>
<g font-size="2.3">
<text x="397" y="358.6">DIMENSION UNITS</text>
<text x="423.1" y="358.6">SCALE</text>
<text x="363.2" y="362.1">GENERAL TOLERANCES</text>
<text x="365.1" y="364.9">(UNLESS SPECIFIED)</text>
<text x="397" y="371.6">DRWN BY</text>
<text x="423.1" y="371.6">DATE</text>
<text x="373.1" y="379">±</text>
<text x="385" y="379">±</text>
<text x="373.1" y="385">±</text>
<text x="385" y="385">±</text>
<text x="397" y="385.2">CHK'D BY</text>
<text x="423.1" y="385.2">DATE</text>
<text x="373.1" y="390.9">±</text>
<text x="385" y="390.9">±</text>
<text x="373.1" y="396.9">±</text>
<text x="385" y="396.9">±</text>
<text x="397" y="397.7">APPR BY</text>
<text x="423.1" y="397.7">DATE</text>
<text x="373.1" y="402.9">±</text>
<text x="385" y="402.9">±</text>
<text x="451.4" y="405.5">SERIES</text>
<text x="467.7" y="405.4">MATERIAL NUMBER</text>
<text x="514.4" y="405.5">CUSTOMER</text>
<text x="397" y="410.8">DRAWING SIZE</text>
<text x="416.8" y="411.3">THIRD ANGLE PROJECTION</text>
<text x="361.1" y="417.7">DRAFT WHERE APPLICABLE</text>
<text x="355.7" y="425.3" transform="rotate(-90 355.7 425.3)">REV</text>
<text x="365.1" y="423.5">WITHIN DIMENSIONS</text>
<text x="368.7" y="420.6">MUST REMAIN</text>
<text x="451.4" y="420.6">DOCUMENT NUMBER</text>
<text x="501.4" y="420.6">DOC TYPE</text>
<text x="514.4" y="420.6">DOC PART</text>
<text x="527.4" y="420.6">SHEET NUMBER</text>
</g>
<text font-size="2.2" x="318.8" y="422.9">C</text>
<text font-size="2" x="382.4" y="409.7">±</text>
<g font-size="1.1">
<text x="5" y="428.3">FORMAT: Eng-lega-master-tb-prod-C</text>
<text x="5" y="429.7">REVISION: C</text>
<text x="5" y="431.1">DATE: 2016/02/04</text>
</g>
</svg>
